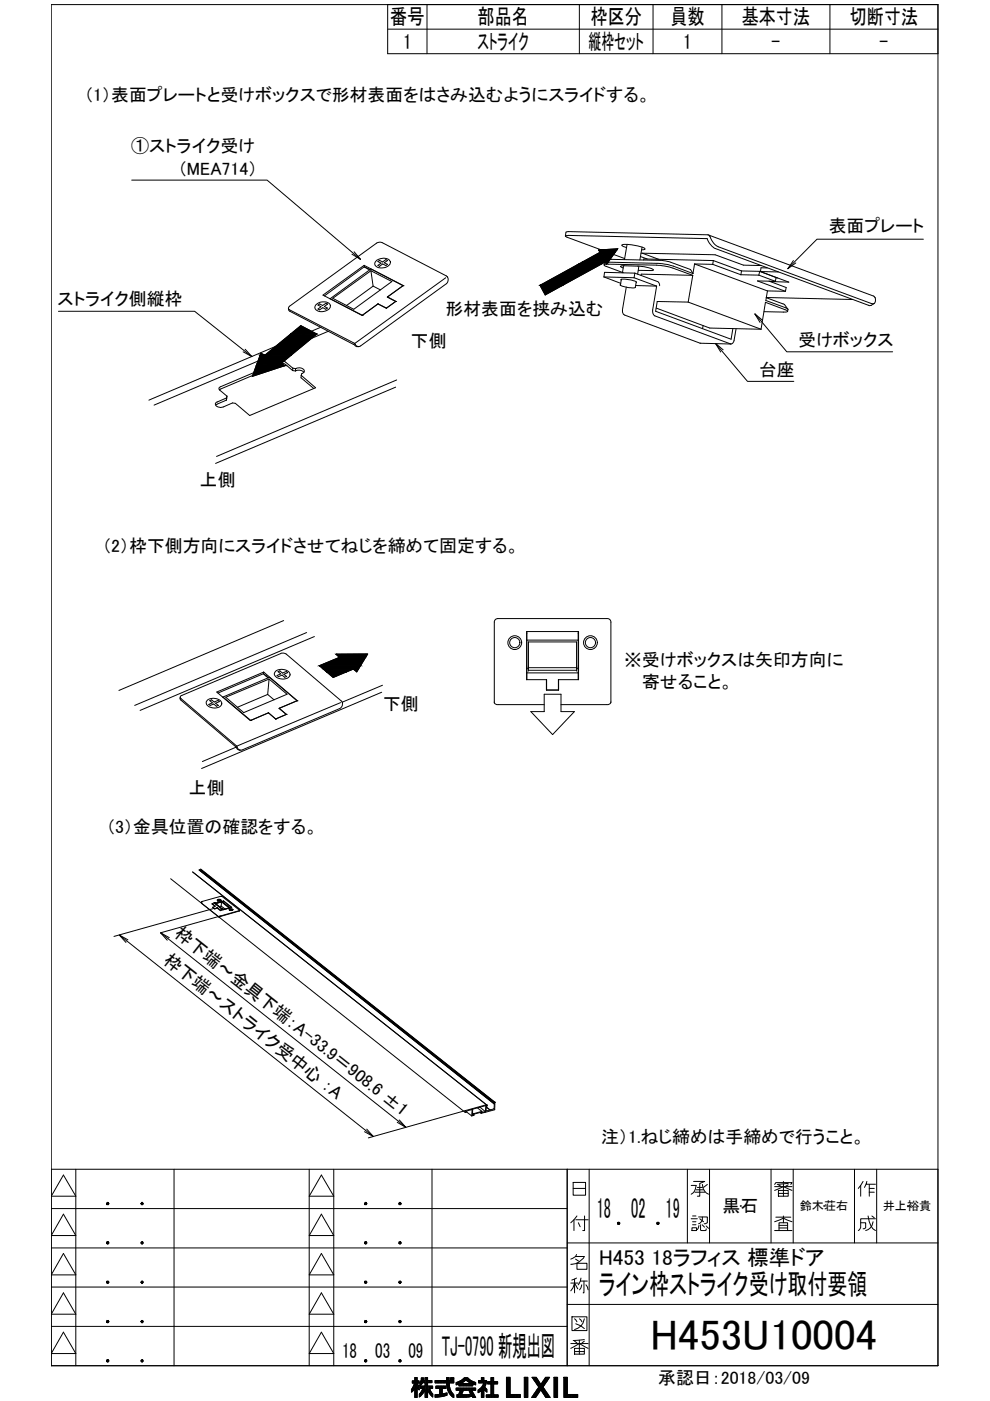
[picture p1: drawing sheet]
<svg xmlns="http://www.w3.org/2000/svg" width="210mm" height="297mm" viewBox="0 0 210 297" stroke-linecap="round" stroke-linejoin="round" font-family="sans-serif">
<!-- layer: TOS_WA -->
<g fill="none" stroke="#000" stroke-width=".21">
<path d="M10.9 1h188v288.6h-188zM82.2 6.2h116.7M82.2 1v10.4h116.7M90.5 1v10.4M122.8 1v10.4M138.5 1v10.4M153.1 1v10.4M176 1v10.4M10.9 247.9h188M10.9 256.2h109.4M13.4 249.1l2.7 4.5h-5.2zM13.4 257.4l2.7 4.6h-5.2z"/>
<path d="M16.1 247.9v41.7M36.9 247.9v41.7M65.6 247.9v41.7M68.1 257.4l2.7 4.6h-5.2zM68.1 249.1l2.7 4.5h-5.2zM70.8 247.9v41.7M91.6 247.9v41.7M120.3 247.9v41.7M121.5 250.7h2.6v2.7h-2.6zM121.5 252h2.6M121.7 258.6l-.7 .6M122.1 258.6h2.6"/>
<path d="M122.3 257.8l-.6 .8v2.3M122.6 259.2l.4 .9M123.9 257.8v3.1h-.3M124.9 247.9v41.7M145.7 247.9v15.6M146.5 251.3h1.1a2.01 2.01 0 0 1-1.1 1.9M146.5 258.4h1.4M146.8 259.7h.8M146.8 259h.8M146.8 257.8h.8M147.1 250.5h2.3l-1 .4v2.7h-.5M147.3 252.8h2.1"/>
<path d="M147.6 252.3h1.6M147.9 251.8h1M148.1 258h1.9v1.2l-.7 .3M148.2 259.8l-.3 .9M148.4 258.4l.8 .6M148.5 259.7v1.1l1 .1 .2-.1v-.3M148.9 259.7l.5 .5M148.9 251.1a2.26 2.26 0 0 0 1.3 2.1M148.9 258a1.16 1.16 0 0 1-.8 1.5M149.7 259.9l.5 .5M150 251.1l-.8 .7M150.4 247.9v15.6"/>
<path d="M157 255.7h.1M163.5 247.9v15.6M164.2 251.1l.3-.4h3.4l-.2 .4M164.2 252.4l1.9-.8 1.8 .8M164.2 259l1.9-.7 1.8 .7M164.2 251.6h3.7M164.5 258.1h3.2M165 252.4h2.1v1.2h-2.1zM165 253h2.1M165 251.2l.6 .3M165.2 259.8h1.8M166.1 250.5v.2"/>
<path d="M166.1 251v1.3M166.1 252.4v1.2M166.1 257.8v1.4M167.1 250.9l-2.3 .2M167.1 251.2l-.5 .3M168.2 247.9v15.6M174.7 255.7h.1M181.2 247.9v15.6M182.5 259.2h1v1.1l-.2 .2h-.3M182.5 251.3l-.5 .7M183 250.5l-.5 .8v2.3M183.6 251.1l-.3 .7"/>
<path d="M183.8 250.5l-.2 .6h2M184.1 257.8a3.7 3.7 0 0 0 1.5 3.1M184.3 252h1.1M184.3 252.8h1.1M184.3 251.1v2.5M184.9 257.8l.5 .4M185.1 259a2.05 2.05 0 0 1-1.6 1.9M185.6 258.4h-3.1v1.9l-.5 .6M185.9 247.9v15.6M192.4 255.7h.1M10.9 272.9h109.4M10.9 264.6h109.4"/>
<path d="M13.4 274.1l2.7 4.5h-5.2zM13.4 265.8l2.7 4.5h-5.2zM68.1 274.1l2.7 4.5h-5.2zM68.1 265.8l2.7 4.5h-5.2zM120.3 276.6h78.6M120.3 263.5h78.6M121 268.1h.3M121 272h1.6M121.3 279.2h3.1v2.9h-3.1zM121.8 279.6l.5 .6M121.8 271.2v2.9M122 266.4h1.9a3.3 3.3 0 0 1-2.7 1.7"/>
<path d="M122 267l.7 .4M122.2 266l-.2 .4-1 .6M122.2 271l-1 .4M122.3 267.8h2.1v1.3h-2.1zM122.5 273.3l-.7-1.3-.3 1.1-.5 .6M122.8 279.6l.6 .6M123 271.6h1.5M123.2 271l-.2 .6-.4 .8M123.3 272.4l-.4 1.1M123.8 271.6v2.5h-.2M123.9 279.6a2.67 2.67 0 0 1-2.1 2.3M124.2 272.4l.5 1.1"/>
<path d="M146.7 260.3h1v.6h-1zM164.2 260.9h3.7M165.2 260.9v-1.7h1.8v1.7M165.2 260.4h1.8M10.9 281.2h109.4M13.4 282.4l2.7 4.6h-5.2zM68.1 282.4l2.7 4.6h-5.2zM87.4 294.4v.7M87.4 292.8v.4M87.4 294.3v.7M87.5 292.8v.4M87.5 294.1v.8"/>
<path d="M87.6 292.8v.4M87.6 294v.8M87.7 292.8v.4M87.7 293.8v.9M87.8 292.8v.4M87.8 293.5v1.1M87.9 292.1h.6v.7h.4v.4h-.4l.4 .8v.7l-.4-.5v2.1h-.6v-1.9l-.7 .8v-.7l.7-1.1v-.2h-.5v-.4h.5zM87.9 292.8v1.6M88 292.1v4.2M88.1 292.1v4.2M88.2 292.1v4.2M88.3 292.1v4.2"/>
<path d="M88.4 292.1v4.2M88.5 292.8v.4M88.5 293.5v.8M88.6 292.8v.4M88.6 293.6v.8M88.7 292.8v.4M88.7 293.8v.7M88.8 292.8v.4M88.8 293.9v.7M89 295.5v.7M89.1 293.1v.7M89.1 293.9v.5"/>
<path d="M89.1 295.4v.7M89.2 292.9v.8M89.2 293.9v.5M89.2 295.3v.7M89.3 292.7v.9M89.3 293.9v.5M89.3 295.1v.8M89.3 292.1h.5v.6h.3v-.6h.6v.6h.9v.5h-.9v.7h1v.5h-.6l.7 1.2v.6l-.5-.5-.6-1v1.6h-.6v-1.6l-.5 .8-.7 .7v-.6l.7-1.2h-.6v-.5h1.1v-.7h-.5l-.6 .6v-.6l.3-.7zM89.4 292.1v1.4M89.4 293.9v.5M89.4 295v.8M89.4 292.1v1.3"/>
<path d="M89.4 294.9v.8M89.5 292.1v1.2M89.5 293.9v.5M89.5 294.7v.9M89.6 292.1v1.1M89.6 293.9v.5M89.6 294.5v1M89.7 292.1v1.1M89.7 293.9v1.5M89.8 292.1v.4M89.8 292.7v.5M89.8 293.9v1.3"/>
<path d="M89.9 292.7v.5M89.9 293.9v1.2M90 292.7v.5M90 293.9v1M90.1 292.7v.5M90.1 293.9v.8M90.2 292.1v4.2M90.3 292.1v4.2M90.4 292.1v4.2M90.5 292.1v4.2M90.6 292.1v4.2M90.7 292.7v.5"/>
<path d="M90.7 293.9v.9M90.8 292.7v.5M90.8 293.9v1.1M90.9 292.7v.5M90.9 293.9v1.3M91 292.7v.5M91 293.9v1.5M91.1 292.7v.5M91.1 293.9v1.6M91.2 292.7v.5M91.2 293.9v.5M91.2 294.6v1"/>
<path d="M91.3 292.7v.5M91.3 293.9v.5M91.3 294.8v.9M91.3 295v.8M91.5 292.7v.5M91.5 293.9v.5M91.5 295.1v.8M91.6 292.7v.5M91.6 293.9v.5M91.6 295.3v.7M91.6 295.4v.7M91.7 293.9v.5"/>
<path d="M91.7 295.5v.7M92.2 292.7h2.5v-.6h.5v.6h1.1v.5h-1l.1 1.3 .3 .6 .6 .6v.6l-.6-.3a3.5 3.5 0 0 1-1-2.8h-2.5zM92.3 292.7v.5M92.3 295.7v.5M92.4 292.7v.5M92.4 295.7v.5M92.4 293.9h2.2v.5h-.8v1.1l1-.2v.5l-2.6 .4v-.5l1-.1v-1.2h-.8zM92.4 293.9v.5M92.5 292.7v.5M92.5 293.9v.5M92.5 295.7v.5M92.7 292.7v.5"/>
<path d="M92.7 293.9v.5M92.7 295.7v.5M92.8 292.7v.5M92.8 293.9v.5M92.8 295.7v.5M92.9 292.7v.5M92.9 293.9v.5M92.9 295.7v.5M93 292.7v.5M93 293.9v.5M93 295.7v.5M93.1 292.7v.5"/>
<path d="M93.1 293.9v.5M93.1 295.7v.5M93.2 292.7v.5M93.2 293.9v.5M93.2 295.7v.5M93.3 292.7v.5M93.3 293.9v2.3M93.4 292.7v.5M93.4 293.9v2.2M93.5 292.7v.5M93.5 293.9v2.2M93.6 292.7v.5"/>
<path d="M93.6 293.9v2.2M93.7 292.7v.5M93.7 293.9v2.2M93.8 292.7v.5M93.8 293.9v.5M93.8 295.5v.6M93.9 292.7v.5M93.9 293.9v.5M93.9 295.5v.5M94 292.7v.5M94 293.9v.5M94 295.5v.5"/>
<path d="M94.1 292.7v.5M94.1 293.9v.5M94.1 295.5v.5M94.2 292.7v.5M94.2 293.9v.5M94.2 295.4v.6M94.3 292.7v.5M94.3 293.9v.5M94.3 295.4v.6M94.5 292.7v.5M94.5 293.9v.5M94.5 295.4v.5"/>
<path d="M94.6 292.7v.5M94.6 293.9v.5M94.6 295.4v.5M94.7 292.1v1.7M94.7 295.3v.5M94.8 292.1v2.2M94.9 292.1v2.5M95 292.1v2.8M95.1 292.1v3M95.2 292.1v3.2M95.3 292.7v.5M95.3 293.5v1.9"/>
<path d="M95.4 292.7v.5M95.4 294.2v1.4M95.4 294.5v1.2M95.5 292.1h.8v.4h-.8zM95.5 292.1v.4M95.5 292.7v.5M95.5 294.7v1.1M95.7 292.1v.4M95.7 292.7v.5M95.7 294.9v1M95.7 295.1v.9M95.8 292.1v.4"/>
<path d="M95.8 292.7v.5M95.8 295.2v.9M95.9 292.1v.4M95.9 292.7v.5M95.9 295.4v.7M96 292.1v.4M96 292.7v.5M96 295.5v.7M96.1 292.1v.4M96.1 292.7v.5M96.1 295.6v.6M96.2 292.1v.4"/>
<path d="M96.2 292.7v.5M96.2 295.7v.6M96.7 293.1l1-.4 .8-.6h.7l.7 .6 1 .4v.5l-.6-.1v.3h-3v-.3l-.6 .1zM96.7 294.3h4.2v.5h-2.7l-.3 .9h1.6l.3-.2-.3-.5h.6l.8 1.3h-.7l-.1-.3-1.3 .2h-2v-.5h.4l.4-.9h-.9zM96.7 293.1v.5M96.7 294.3v.5M96.8 293.1v.5M96.8 294.3v.5M96.9 293.1v.5M96.9 294.3v.5M96.9 295.7v.5M97 293v.6"/>
<path d="M97 294.3v.5M97 295.7v.5M97.1 293v.5M97.1 294.3v.5M97.1 295.7v.5M97.2 292.9v.6M97.2 294.3v.5M97.2 295.7v.5M97.3 292.9v.6M97.3 294.3v.5M97.3 295.6v.6M97.4 292.9v.9"/>
<path d="M97.4 294.3v.5M97.4 295.3v.9M97.5 292.8v1M97.5 294.3v.5M97.5 295.1v1.1M97.6 292.8v1M97.6 294.3v.5M97.6 294.9v1.3M97.6 292.7v1.1M97.6 293.3l1.2-.7 1.2 .7zM97.6 294.3v1.9M97.7 292.7v1.1"/>
<path d="M97.7 294.3v1.9M97.8 292.7v.5M97.8 293.3v.5M97.8 294.3v1.9M97.9 292.6v.6M97.9 293.3v.5M97.9 294.3v1.3M97.9 295.7v.5M98 292.5v.7M98 293.3v.5M98 294.3v1.1M98 295.7v.5"/>
<path d="M98.1 292.4v.7M98.1 293.3v.5M98.1 294.3v.8M98.1 295.7v.5M98.2 292.4v.6M98.2 293.3v.5M98.2 294.3v.6M98.2 295.7v.5M98.3 292.3v.7M98.3 293.3v.5M98.3 294.3v.5M98.3 295.7v.5"/>
<path d="M98.4 292.2v.7M98.4 293.3v.5M98.4 294.3v.5M98.4 295.7v.5M98.5 292.1v.8M98.5 293.3v.5M98.5 294.3v.5M98.5 295.7v.5M98.5 292.1v.7M98.7 292.1v.6M98.7 293.3v.5M98.7 294.3v.5"/>
<path d="M98.7 295.7v.5M98.7 292.1v.5M98.8 292.1v.5M98.8 293.3v.5M98.8 294.3v.5M98.8 295.7v.5M98.9 292.1v.6M98.9 293.3v.5M98.9 294.3v.5M98.9 295.7v.5M99 292.1v.7M99 293.3v.5"/>
<path d="M99 294.3v.5M99 295.7v.5M99.1 292.1v.8M99.1 293.3v.5M99.1 294.3v.5M99.1 295.7v.5M99.2 292.1v.8M99.2 293.3v.5M99.2 294.3v.5M99.2 295.7v.5M99.3 292.3v.7M99.3 293.3v.5"/>
<path d="M99.3 294.3v.5M99.3 295.7v.5M99.4 292.4v.6M99.4 293.3v.5M99.4 294.3v.5M99.4 295.7v.5M99.5 292.4v.7M99.5 293.3v.5M99.5 294.3v.5M99.5 295.7v.5M99.6 292.5v.7M99.6 293.3v.5"/>
<path d="M99.6 294.3v.5M99.6 295v.1M99.6 295.6v.6M99.6 292.6v.6M99.6 295v.3M99.6 295.6v.5M99.7 292.6v.6M99.7 293.3v.5M99.7 294.3v.5M99.7 295v.4M99.7 295.6v.5M99.9 292.7v1.1"/>
<path d="M99.9 294.3v.5M99.9 295v1.1M99.9 295v1M100 292.8v1M100 294.3v.5M100 295v1M100.1 292.8v1M100.1 294.3v.5M100.1 295v1.1M100.2 292.9v.9M100.2 294.3v.5M100.2 295.1v1.1"/>
<path d="M100.3 292.9v.6M100.3 294.3v.5M100.3 295.3v1M100.4 292.9v.6M100.4 294.3v.5M100.4 295.4v.9M100.5 293v.5M100.5 294.3v.5M100.5 295.6v.7M100.6 293v.5M100.6 294.3v.5M100.6 295.8v.5"/>
<path d="M100.7 293v.6M100.7 294.3v.5M100.7 296v.3M100.7 293.1v.5M100.7 296.1v.2M100.8 293.1v.5M100.8 294.3v.5M100.8 296.2v.1M101.4 294.7v.6M101.5 292.7v.5M101.5 294.6v.6M101.6 292.7v.5"/>
<path d="M101.6 294.6v.6M101.7 292.7v.5M101.7 294.5v.6M101.8 292.7v.5M101.8 294.4v.7M101.8 294.4v.6M101.9 292.7v.5M101.9 294.3v.6M102 292.7v.5M102 294.2v.7M102.1 292.1h.5v.6h.6l-.1 .7-.4 .7 .5 .5v.5l-.6-.5v1.7h-.5v-1.4l-.7 .4v-.6a2.37 2.37 0 0 0 1.2-1.5h-1.1v-.5h.6zM102.1 292.1v1.1"/>
<path d="M102.1 294.1v2.2M102.2 292.1v1.1M102.2 294v2.3M102.3 292.1v1.1M102.3 293.8v2.5M102.4 292.1v1.1M102.4 293.7v2.6M102.5 292.1v1.1M102.5 293.5v2.8M102.6 292.1v4.2M102.6 292.7v2M102.8 292.7v2.1"/>
<path d="M102.9 292.7v1.2M102.9 294.2v.7M102.9 292.7v1M102.9 294.3v.6M103 292.7v.8M103 294.3v.7M103.1 292.7v.5M103.1 294.4v.7M103.1 295.7v.5M103.2 294.5v.6M103.2 295.7v.5M103.3 295.7v.5"/>
<path d="M103.4 292.9v.5M103.4 295.7v.5M103.5 292.9v.5M103.5 295.7v.5M103.6 292.9v.5M103.6 295.7v.5M103.7 292.9v.5M103.7 295.7v.5M103.8 292.9v.5M103.8 295.7v.5M103.9 292.9v.5M103.9 295.7v.5"/>
<path d="M104 292.9v.5M104 295.7v.5M104.1 292.1h.6v.8h.8v.5h-.8v2.3h.9v.5h-2.5v-.5h1v-2.3h-.8v-.5h.8zM104.1 292.1v4.1M104.2 292.1v4.1M104.3 292.1v4.1M104.4 292.1v4.1M104.5 292.1v4.1M104.6 292.1v4.1M104.7 292.9v.5M104.7 295.7v.5M104.8 292.9v.5"/>
<path d="M104.8 295.7v.5M104.9 292.9v.5M104.9 295.7v.5M105 292.9v.5M105 295.7v.5M105.1 292.9v.5M105.1 295.7v.5M105.2 292.9v.5M105.2 295.7v.5M105.3 292.9v.5M105.3 295.7v.5M105.4 292.9v.5"/>
<path d="M105.4 295.7v.5M105.5 292.9v.5M105.5 295.7v.5M105.6 295.7v.5M107.4 292h.7v3.7h2.2v.6h-2.9zM107.4 292v4.3M107.5 292v4.3M107.6 292v4.3M107.7 292v4.3M107.8 292v4.3M107.9 292v4.3M108 292v4.3"/>
<path d="M108.1 292v4.3M108.2 295.7v.6M108.3 295.7v.6M108.4 295.7v.6M108.5 295.7v.6M108.6 295.7v.6M108.7 295.7v.6M108.8 295.7v.6M108.9 295.7v.6M109 295.7v.6M109.1 295.7v.6M109.2 295.7v.6"/>
<path d="M109.3 295.7v.6M109.4 295.7v.6M109.5 295.7v.6M109.6 295.7v.6M109.7 295.7v.6M109.8 295.7v.6M110 295.7v.6M110.1 295.7v.6M110.2 295.7v.6M110.3 295.7v.6M111.2 292h.7v4.3h-.7zM111.2 292v4.3"/>
<path d="M111.3 292v4.3M111.4 292v4.3M111.5 292v4.3M111.6 292v4.3M111.7 292v4.3M111.8 292v4.3M111.9 292v4.3M112.8 296.2v.1M112.8 292h.9l1 1.5 1-1.5h.8l-1.4 2.1 1.6 2.2h-1l-1-1.6-1.1 1.6h-.9l1.5-2.2zM112.9 292v.1M112.9 296.1v.2M113 292v.2"/>
<path d="M113 296v.3M113.1 292v.4M113.1 295.8v.5M113.1 292v.5M113.1 295.7v.6M113.2 292v.7M113.2 295.5v.8M113.3 292v.8M113.3 295.4v.9M113.4 292v.9M113.4 295.3v1M113.5 292v1"/>
<path d="M113.5 295.1v1.2M113.6 292v1.2M113.6 295v1.2M113.7 292v1.3M113.7 294.9v1.2M113.8 292.1v1.3M113.8 294.7v1.3M113.9 292.3v1.3M113.9 294.6v1.3M113.9 292.4v1.3M113.9 294.5v1.2M114.1 292.6v1.2"/>
<path d="M114.1 294.3v1.3M114.2 292.7v1.3M114.2 294.2v1.2M114.2 292.8v2.5M114.3 293v2.1M114.4 293.1v1.9M114.5 293.2v1.7M114.6 293.4v1.4M114.7 293.5v1.2M114.8 293.4v1.5M114.9 293.2v1.8M115 293.1v2"/>
<path d="M115 292.9v2.4M115.1 292.8v1.2M115.1 294.1v1.3M115.2 292.7v1.2M115.2 294.3v1.3M115.3 292.6v1.2M115.3 294.4v1.3M115.4 292.4v1.2M115.4 294.5v1.3M115.5 292.3v1.2M115.5 294.6v1.4M115.6 292.1v1.3"/>
<path d="M115.6 294.8v1.3M115.7 292v1.2M115.7 294.9v1.3M115.8 292v1.1M115.8 295.1v1.2M115.9 292v1M115.9 295.2v1.1M116 292v.9M116 295.3v1M116.1 292v.7M116.1 295.4v.9M116.1 292v.6"/>
<path d="M116.1 295.6v.7M116.2 292v.4M116.2 295.7v.6M116.3 292v.3M116.3 295.9v.4M116.4 292v.2M116.4 296v.3M116.5 292v.1M116.5 296.1v.2M116.6 296.2v.1M117.5 292h.7v4.3h-.7zM117.5 292v4.3"/>
<path d="M117.6 292v4.3M117.7 292v4.3M117.8 292v4.3M117.9 292v4.3M118 292v4.3M118.1 292v4.3M119.5 292h.8v3.7h2.2v.6h-3zM119.6 292v4.3M119.7 292v4.3M119.8 292v4.3M119.9 292v4.3M120 292v4.3"/>
<path d="M120.1 292v4.3M120.2 292v4.3M120.3 292v4.3M120.3 295.7v.6M120.4 295.7v.6M120.5 295.7v.6M120.6 295.7v.6M120.7 295.7v.6M120.8 295.7v.6M120.9 295.7v.6M121 295.7v.6M121 285.9l1.8-1 1.9 1"/>
<path d="M121 284.9h3.7M121.1 295.7v.6M121.3 295.7v.6M121.4 295.7v.6M121.5 295.7v.6M121.6 295.7v.6M121.7 295.7v.6M121.8 285.9h2.1v1.2h-2.1zM121.8 295.7v.6M121.8 284.4l.5 .3M121.8 286.6h2.1M121.9 295.7v.6"/>
<path d="M122 295.7v.6M122.1 280.7l1 .4 .8 .6M122.1 295.7v.6M122.2 295.7v.6M122.3 295.7v.6M122.5 295.7v.6M122.8 284.1v1.7M122.8 285.9v1.2M123.9 284l-2.4 .2M123.9 284.4l-.5 .3"/>
</g>
<g fill="#000" stroke="#000" stroke-width=".21">
<path d="M22.7 255.1l-.1 .1h.2zM22.6 255.2h.2l-.1 .2zM22.8 255.2l-.1 .2h.1z"/>
<path d="M22.8 255.2v.2h.2zM22.8 255.2h.3l-.1 .2z"/>
<path d="M23 255.1l-.2 .1h.3zM22.8 255l.2 .1-.2 .1zM22.7 255.1l.1 .1v-.2z"/>
<path d="M30 255.1l-.1 .1h.2zM29.9 255.2h.2l-.1 .2zM30.1 255.2l-.1 .2h.1z"/>
<path d="M30.1 255.2v.2h.2zM30.1 255.2h.2v.2z"/>
<path d="M30.3 255.1l-.2 .1h.2zM30.1 255l.2 .1-.2 .1zM30 255.1l.1 .1v-.2z"/>
<path d="M77.4 255.1l-.1 .1h.2zM77.3 255.2h.2l-.1 .2zM77.5 255.2l-.1 .2h.1z"/>
<path d="M77.5 255.2v.2h.2zM77.5 255.2h.3l-.1 .2z"/>
<path d="M77.7 255.1l-.2 .1h.3zM77.5 255l.2 .1-.2 .1zM77.4 255.1l.1 .1v-.2z"/>
<path d="M84.7 255.1l-.1 .1h.2zM84.6 255.2h.2l-.1 .2zM84.8 255.2l-.1 .2h.1z"/>
<path d="M84.8 255.2v.2h.1zM84.8 255.2h.2l-.1 .2z"/>
<path d="M84.9 255.1l-.1 .1h.2zM84.8 255l.1 .1-.1 .1zM84.7 255.1l.1 .1v-.2z"/>
<path d="M131 259.2v.1h.2zM131 259.3h.2l-.2 .2zM131 259.5h.2v-.2z"/>
<path d="M131.2 259.3v.2h.1zM131.2 259.3h.2l-.1 .2z"/>
<path d="M131.3 259.2l-.1 .1h.2zM131.2 259.2h.1l-.1 .1zM131 259.2l.2 .1v-.1z"/>
<path d="M139.3 259.2v.1h.2zM139.3 259.3h.2l-.2 .2zM139.3 259.5h.2v-.2z"/>
<path d="M139.5 259.3v.2h.1zM139.5 259.3h.2l-.1 .2z"/>
<path d="M139.6 259.2l-.1 .1h.2zM139.5 259.2h.1l-.1 .1zM139.3 259.2l.2 .1v-.1z"/>
<path d="M22.7 271.7l-.1 .2h.2zM22.6 271.9h.2l-.1 .1zM22.7 272l.1 .1v-.2z"/>
<path d="M22.7 263.4l-.1 .1h.2zM22.6 263.5h.2l-.1 .2zM22.7 263.7h.1v-.2z"/>
<path d="M22.8 271.9v.2l.2-.1zM22.8 271.9h.3l-.1 .1z"/>
<path d="M22.8 263.5v.2h.2zM22.8 263.5h.3l-.1 .2z"/>
<path d="M23 271.7l-.2 .2h.3zM22.8 271.7h.2l-.2 .2zM22.7 271.7l.1 .2v-.2z"/>
<path d="M23 263.4l-.2 .1h.3zM22.8 263.3l.2 .1-.2 .1zM22.7 263.4l.1 .1v-.2z"/>
<path d="M30 271.7l-.1 .2h.2zM29.9 271.9h.2l-.1 .1zM30.1 271.9l-.1 .1 .1 .1z"/>
<path d="M30 263.4l-.1 .1h.2zM29.9 263.5h.2l-.1 .2zM30.1 263.5l-.1 .2h.1z"/>
<path d="M30.1 271.9v.2l.2-.1zM30.1 271.9h.2v.1z"/>
<path d="M30.1 263.5v.2h.2zM30.1 263.5h.2v.2z"/>
<path d="M30.3 271.7l-.2 .2h.2zM30.1 271.7h.2l-.2 .2zM30 271.7l.1 .2v-.2z"/>
<path d="M30.3 263.4l-.2 .1h.2zM30.1 263.3l.2 .1-.2 .1zM30 263.4l.1 .1v-.2z"/>
<path d="M77.4 263.4l-.1 .1h.2zM77.3 263.5h.2l-.1 .2zM77.4 263.7h.1v-.2z"/>
<path d="M77.4 271.7l-.1 .2h.2zM77.3 271.9h.2l-.1 .1zM77.4 272l.1 .1v-.2z"/>
<path d="M77.5 263.5v.2h.2zM77.5 263.5h.3l-.1 .2z"/>
<path d="M77.5 271.9v.2l.2-.1zM77.5 271.9h.3l-.1 .1z"/>
<path d="M77.7 263.4l-.2 .1h.3zM77.5 263.3l.2 .1-.2 .1zM77.4 263.4l.1 .1v-.2z"/>
<path d="M77.7 271.7l-.2 .2h.3zM77.5 271.7h.2l-.2 .2zM77.4 271.7l.1 .2v-.2z"/>
<path d="M84.7 271.7l-.1 .2h.2zM84.6 271.9h.2l-.1 .1zM84.7 272l.1 .1v-.2z"/>
<path d="M84.7 263.4l-.1 .1h.2zM84.6 263.5h.2l-.1 .2zM84.7 263.7h.1v-.2z"/>
<path d="M84.8 271.9v.2l.1-.1zM84.8 271.9h.2l-.1 .1z"/>
<path d="M84.8 263.5v.2h.1zM84.8 263.5h.2l-.1 .2z"/>
<path d="M84.9 271.7l-.1 .2h.2zM84.8 271.7h.1l-.1 .2zM84.7 271.7l.1 .2v-.2z"/>
<path d="M84.9 263.4l-.1 .1h.2zM84.8 263.3l.1 .1-.1 .1zM84.7 263.4l.1 .1v-.2z"/>
<path d="M22.7 288.4l-.1 .1h.2zM22.6 288.5h.2l-.1 .2zM22.7 288.7l.1 .1v-.3z"/>
<path d="M22.7 280l-.1 .2h.2zM22.6 280.2h.2l-.1 .1zM22.7 280.3l.1 .1v-.2z"/>
<path d="M22.8 288.5v.3l.2-.1zM22.8 288.5h.3l-.1 .2z"/>
<path d="M22.8 280.2v.2l.2-.1zM22.8 280.2h.3l-.1 .1z"/>
<path d="M23 288.4l-.2 .1h.3zM22.8 288.3l.2 .1-.2 .1zM22.7 288.4l.1 .1v-.2z"/>
<path d="M23 280l-.2 .2h.3zM22.8 280h.2l-.2 .2zM22.7 280l.1 .2v-.2z"/>
<path d="M30 288.4l-.1 .1h.2zM29.9 288.5h.2l-.1 .2zM30.1 288.5l-.1 .2 .1 .1z"/>
<path d="M30 280l-.1 .2h.2zM29.9 280.2h.2l-.1 .1zM30.1 280.2l-.1 .1 .1 .1z"/>
<path d="M30.1 288.5v.3l.2-.1zM30.1 288.5h.2v.2z"/>
<path d="M30.1 280.2v.2l.2-.1zM30.1 280.2h.2v.1z"/>
<path d="M30.3 288.4l-.2 .1h.2zM30.1 288.3l.2 .1-.2 .1zM30 288.4l.1 .1v-.2z"/>
<path d="M30.3 280l-.2 .2h.2zM30.1 280h.2l-.2 .2zM30 280l.1 .2v-.2z"/>
<path d="M77.4 288.4l-.1 .1h.2zM77.3 288.5h.2l-.1 .2zM77.4 288.7l.1 .1v-.3z"/>
<path d="M77.4 280l-.1 .2h.2zM77.3 280.2h.2l-.1 .1zM77.4 280.3l.1 .1v-.2z"/>
<path d="M77.5 288.5v.3l.2-.1zM77.5 288.5h.3l-.1 .2z"/>
<path d="M77.5 280.2v.2l.2-.1zM77.5 280.2h.3l-.1 .1z"/>
<path d="M77.7 288.4l-.2 .1h.3zM77.5 288.3l.2 .1-.2 .1zM77.4 288.4l.1 .1v-.2z"/>
<path d="M77.7 280l-.2 .2h.3zM77.5 280h.2l-.2 .2zM77.4 280l.1 .2v-.2z"/>
<path d="M84.7 288.4l-.1 .1h.2zM84.6 288.5h.2l-.1 .2zM84.7 288.7l.1 .1v-.3z"/>
<path d="M84.7 280l-.1 .2h.2zM84.6 280.2h.2l-.1 .1zM84.7 280.3l.1 .1v-.2z"/>
<path d="M84.8 288.5v.3l.1-.1zM84.8 288.5h.2l-.1 .2z"/>
<path d="M84.8 280.2v.2l.1-.1zM84.8 280.2h.2l-.1 .1z"/>
<path d="M84.9 288.4l-.1 .1h.2zM84.8 288.3l.1 .1-.1 .1zM84.7 288.4l.1 .1v-.2z"/>
<path d="M84.9 280l-.1 .2h.2zM84.8 280h.1l-.1 .2zM84.7 280l.1 .2v-.2z"/>
</g>
<!-- layer: Visible (ISO) -->
<g fill="none" stroke="#000" stroke-width=".21">
<path d="M77.2 56.3l-8.7 6.3 8.3 4.3 3.3-2.5M77.2 56.3l8.3 4.2-3.4 2.5 1.8 .9M77.2 56.3v.3M77.2 56.6l1.2 .6M77.2 56.6l-8.4 6.1M78 56.9l-.1 .1M78.6 57.4l.5 3.3M79.7 55.3a2.08 2.08 0 0 1 3 .1 1.4 1.4 0 0 1-1.7 1.4 1.17 1.17 0 0 1-1.5-1.1zM80.1 55.5l.4-.3 .6 .3 .7-.5 .4 .2-.7 .5 .7 .3-.4 .3-.7-.3-.6 .5-.4-.2 .7-.5zM128 58.7l6.4 .2M128 58.7l3.6 1.4M128.1 56.2l.1-.5 .6-.1 10.8 .2 1.7 .2 1.5 .4 4.1 1.6"/>
<path d="M128.2 55.7l1-.7 11 .2 1.9 .3 4.3 1.7 .5 .8M131.7 59.4l-.1-.1a5 5 0 0 1 3.3 .6M131.7 59.2l-.1 1.2M132.2 57.8l-3.9-1.4-.2-.3 .9-.1 11 .3 2.1 .3 4.8 1.8M132.2 56.8l-.6-.4h3.9l1.5 .2a1.94 1.94 0 0 1 1.5 .7h-3.2M132.2 56.3l-.2 1.5M132.4 54.8l-12.2-4.5-.3-.3 .6-.1 29.4 .7a3.8 3.8 0 0 0 1.8 2.1l32.6 12.1 1.1-.5M132.8 52.5l-1-.5a8 8 0 0 1 4.9 .7v.2l-.7 .1M133 51.8l-.6 3.2M134.4 58.9l4.8 1.8M134.6 57.9l4.9 1.8 .3 .4 .1 .5M134.6 57.9l-.2 1"/>
<path d="M134.6 57.9l-6.4-.2-.2 1M134.9 59.8l-.2 1.2M135.5 56.4l-.3 1.7M135.8 54.4l1.4 .5M135.9 53.7l15.7 .3 6 2.2 3.8 .1M135.9 58.4l.1-.3 10.9 .3M136.1 52.4l-.4 2.7M136.2 53.7l3.5 1.3M136.5 55.1v-.2l14.7 .3M146.9 58.4l-1 5.7M147.3 56l-.4 2M147.3 56h3.8"/>
<path d="M147.3 56l15.4 5.7M150.2 49.8l35 13a.94 .94 0 0 1 0 1.6l-.5-.1-32.4-12a5.9 5.9 0 0 1-2-2.5l-29.9-.7-.4 .1-.1 .8M151.1 56l6 2.3M151.2 55.2l6 2.2M151.2 55.2l-.1 .8M157.1 58.3h3.8M157.2 57.4l-.1 .9M157.2 57.4l3.9 .1M160.9 58.3l3.5 1.3M161.1 57.5l-.2 .8M161.1 57.5l3.4 1.3-.1 .8M161.2 57.6l6 2.2-3.9-.1"/>
<path d="M161.2 57.6l3.8 .1M162.7 56.8h-1.3l-.2 .8M163.1 59.6l3.6 1.4-.2 .8M164.4 59.6h-3.8l5.9 2.2M164.5 58.9h.4M55.3 74.9l.9 .4M59.6 77.1l.8 .4M61.2 65.4l.2 .6 13.6 7a1.28 1.28 0 0 0 1.1 .5M61.3 65l18.5-13.4 .6-.2h.6l13.8 7.2a1.06 1.06 0 0 1-.2 1.6l-18.1 13.1a1.12 1.12 0 0 1-1.5-.6l-13.6-7a.4 .4 0 0 1-.1-.7zM62 78.6l-1.5-1.3-.9-.3-13.1 5.6M62 78.6l.6 .1M62.1 78.1l-1.6-1.4-1-.1-12.7 5.4a.39 .39 0 0 0-.4 .3 .39 .39 0 0 0 .2 .4l1.5 1.3"/>
<path d="M62.1 78.1h.6M62.1 78.1l-.1 .5M62.6 78.7a1.45 1.45 0 0 1 1.8 .3M62.7 78.1a1.16 1.16 0 0 1 1.8 .7l-.5 .4-.1 .4M62.7 78.1l-.1 .6M63.8 69l3.4 1.8M63.9 79.6l3 2.6-14 5.9-3-2.6-.6-.1-1.9 .9a1.09 1.09 0 0 1-1.7-.8l2.3-1.1M63.9 79.6l-.1 .5 2.7 2.3M67 64.6a2.19 2.19 0 0 1 3 0 1.26 1.26 0 0 1-1.4 1.4 1.29 1.29 0 0 1-1.8-1zM67.4 64.7l.4-.3 .6 .4 .7-.5 .4 .2-.7 .5 .6 .3-.3 .3-.7-.4-.6 .5-.4-.2 .7-.5zM68 69.4l-36.4 15.4M69.6 70.2l-36.9 15.7"/>
<path d="M70 63.3v.1M70 63.3l6.8 3.5M70.6 63.2l8-5.8 4.5 2.3-8.1 5.9zM76.8 66.8h.1M79.1 60.7l1.6 .8M79.1 60.7l-5.6 4.1M80.2 64.4v.1M80.2 64.4l-3.4 2.4M80.2 64.4l1.7 .9M81.9 65.3v.1M82.2 62.9l1.7 1-2 1.5-1.8-1M82.2 62.9v.1"/>
<path d="M83.9 63.9h.1M83.9 63.9l-2 1.4M85.5 60.6h.1M85.5 60.6l-6.9-3.6-8.6 6.3M131.6 60.3l-.1 .1a5 5 0 0 0 3.2 .5M132.8 60.9l-.8 4.7a1.08 1.08 0 0 0 .4 1.2l16 6 6.6 .1M134.8 60.5l4.4 .2M139.1 65.3l11.4 4.3 10.9 .2M139.2 60.7l-.8 5a1.21 1.21 0 0 0 .4 1.3l16 5.9a.71 .71 0 0 0 .8-.8l.5-2.4M145.9 64.1l-6.6-.2-.3 2.1 16 5.9 .4-2.3M145.9 64.1l15.5 5.7M149.1 69l-.1 .7"/>
<path d="M162 66.1l4.7 .1 .3-.2-4.7-1.9-.9 5.7M162.5 63.1l3.7 1.4 .8 1M162.5 63.1l18.2 .4M162.7 61.7l-.3 2 4.1 1.5 .5 .3v.5M162.7 61.7l3.8 .1M48 84.8l-2.3 1.1M48 84.4v.4M48.1 84l-.1 .8M48.1 84l-.1 .4M83.9 82.1l-38.2 16.2M84.1 80.6l-38.2 16.2M60.1 131.6l-34.9 14.8"/>
<path d="M65 134.1l-36.4 15.5M66.7 135l-37 15.6M71.2 138.7l.8 .7-4.3 1.7 2.9 2.5 4.3-1.7 .7 .6M38.2 147.8v.3l.2 .4 11.7 9.9M38.3 147.5l21.4-9h.4l.6 .2 11.7 10a1.09 1.09 0 0 1-.4 1.5l-20.7 8.8a1.22 1.22 0 0 1-1.2-.9l-11.8-10-.1-.3zM43.9 148.5a2.14 2.14 0 0 1 3.1 .5 1.4 1.4 0 0 1-2 1.1 1.17 1.17 0 0 1-1.2-1.4zM44.5 148.5l.4-.1 .5 .4 .8-.3 .3 .3-.8 .3 .6 .5-.4 .1-.6-.4-.7 .3-.3-.2 .7-.4zM47.3 147.8h.1M47.3 147.8l5.9 4.9M47.3 147.8l9.8-4.2 5.9 5M47.9 147.8l9.2-3.8 3.8 3.2-9.2 3.9zM50.1 158.4l.2 .4 .7 .2"/>
<path d="M50.1 158.4l-7.2 3.1M53.2 152.7h.1M55.8 142.8l1 .9M55.9 142.8l1 .9M55.9 142.8l-9.7 4.1M55.9 142.5l-9.9 4.2 7.1 6.1 3.8-1.7M55.9 142.5l7.1 6-3.8 1.7M55.9 142.5v.3M56.5 143.3v.1M56.8 147.2l1.3 1.2M56.8 147.2l-6.4 2.7M56.9 151.1l1.5 1.3"/>
<path d="M56.9 151.1v.1M56.9 151.1l-3.7 1.6M57.1 144l-.3 3.2M58.4 142.4a2.14 2.14 0 0 1 3.1 .5 1.4 1.4 0 0 1-2 1 1.29 1.29 0 0 1-1.3-1.2zM58.4 152.4h.1M59 142.4l.3-.2 .6 .5 .8-.3 .3 .2-.8 .4 .6 .4-.4 .2-.6-.5-.8 .4-.3-.3 .8-.3zM59.2 150.2l1.5 1.3-2.3 .9M59.2 150.2h.1M60.7 151.5h.1M60.7 151.5l-2.3 .9M63 148.6h.1M63 148.6l-3.8 1.6 1.5 1.3"/>
<path d="M72.6 148.9v.1M80.9 146.8l-38.2 16.1M81.1 145.3l-8.6 3.6M36.2 186.3l62.4 49.5M42.2 184.4l62.6 49.6M42.5 184.4l62.3 49.3M42.5 184.2l62.4 49.5M42.7 191.2h.1M42.7 191.2l.1 .4 3.6 2.8 .2-.1M42.7 191.2l4.2-1.2 3.9 3-.1 .1-4.1 1.2M45 191.7h.1M45 191.7l.6 .5"/>
<path d="M45 191.6v.1M45 191.6l.7 .5-.6 .3M45.1 192.4l.4 .3M45.1 192.4h.1M45.4 191.4l-.4 .2M45.4 191.4l1.7 1.4M45.6 191.4h-.1l1.6 1.3M45.6 191.4h-.2M45.7 191.5l1.3-.4 1.7 1.4M46 192.5l-.5 .2M46 192.4v.1M46 192.4l-.5 .3"/>
<path d="M46 192.4l.7 .6M46.1 190.8a.4 .4 0 0 1 .4-.2 .4 .4 0 0 1 .3 .4l-.5 .1-.2-.1zM46.1 190.9l.1 .1M46.2 191a.31 .31 0 0 1 .3-.2 .31 .31 0 0 1 .3 .2h-.1M46.2 191l.4 .1M46.2 191h.1M46.3 190.8l.1 .1M46.3 190.8l.2 .1-.3 .1M46.6 194.3h.1M46.7 194.3l-.3 .1M46.7 190.8l-.1 .2M46.7 194.3h.1"/>
<path d="M46.7 193h.1M46.8 190.9v.1M46.9 192.1l.8 .6M46.9 192.1l-.4 .1M47 191.2l-1.3 .4 1.4 1.1M47 191.2l-1.3 .4-.1-.2M47 191.2l1.5 1.3-1.1 .3M47 191.2l-.1 .9M47 191.1h.1M47 191.1l1.8 1.4M47.1 192.8l-.4 .2M47.1 192.7h.2"/>
<path d="M47.2 191.2h.1M47.2 191.1v.1M47.3 192.7l-.2 .1M47.4 191l-1.7 .5M47.4 191.1l-.3 .1M47.4 191v.1M47.4 191l1.7 1.4-2.4 .7-.7-.6M47.4 191.1l1.7 1.3M48.6 192.7a.44 .44 0 0 1 .4-.1 .44 .44 0 0 1 .3 .4 .44 .44 0 0 1-.4 .1 .44 .44 0 0 1-.3-.4zM48.7 193a.31 .31 0 0 1 .3-.2 .31 .31 0 0 1 .3 .2M48.7 193h.1M48.7 192.5h.1"/>
<path d="M48.7 192.5l-1.3 .4-.1-.2M48.8 193h.1M49.2 192.9v.1h-.4M49.2 192.9h.1M49.2 192.9l-.1 .1M49.2 192.8v.1M50.8 193l-.1 .2-4 1.1M98.9 235.7l1.1 .9M99.9 235.3l.2-.1-.1 1.4M99.9 235.3h.1M100.2 236.2l.2 .2M100.2 236l.2 .1"/>
<path d="M100.4 236.1v.3M101.2 234.9l1 .7M101.8 234.7l1.1 1M101.8 235.9l.2 .2M102 236.1l.1-.3-1.6 .4v.3l-.5 .1M102.2 235.6l-1.8 .5M102.2 235.6l-.1 .3 .8-.2M102.8 235.8l-.8 .3M102.8 235.8h.1M102.9 235.7l.1-1.3-2.8 .8-.1 1.2h.3M103.1 234.2l.1 .2M103.1 234.2h.1"/>
<path d="M103.1 234.2l-4.4 1.3-.1 .3h.3l.1-.3 .9-.2M103.1 234.7l.8 .6M103.1 234.2l-62.3-49.3 62.4 49.3M103.2 234.4l-.1 1.1 .8-.2M103.2 234.4h.1M103.2 234.5h.1M103.9 235.3v.1M104.8 233.9l-62.5-49.5 62.5 49.5M104.8 233.9h.1M104.8 234l-.1 1.1-.8 .2M104.8 233.7v.3M104.8 233.7h.1"/>
<path d="M104.9 233.7v1.6l-2 .5M104.9 233.7h-.1"/>
</g>
<!-- layer: TOS_M1 -->
<g fill="none" stroke="#000" stroke-width=".21">
<path d="M94.5 58.9l-19.3 14M55.3 74.9l-1.8 4.9 6.9-2.3M63.8 69l-7.6 6.3M67.2 70.8l-7.6 6.3M114.5 60.5l12.7-7-.3-.5 4.1-.3-2.4 3.3-.3-.5-12.7 7zM71.2 138.7h6.7l-2.3 3.8M72.2 149l-22 9.2M115.4 147.2h3.5v3.7h2.9l-4.6 4.8-4.6-4.8h2.8zM26.9 199.5l50.6 40.1M35.7 199.1l48.7 38.6M45.5 192.6l-21.3 5.9M46.7 194.2l-12.7 3.6"/>
<path d="M98.7 235.5l-20.6 5.8"/>
</g>
<g fill="#000" stroke="#000" stroke-width=".21">
<path d="M122.6 56h4.8l-8.1 4.5zM128.3 55.5h.7l-.4 .5zM126.9 53l4.1-.3-.2 .3zM54.5 77.1h5.1l.8 .4zM55.3 74.9l.9 .4h-1.1zM61.6 70.8l2.2-1.8 3.4 1.8zM71.2 138.7h6.7zM68.5 141.9h6.4l-1.5 .6zM74.9 141.9h1.1l-.4 .6z"/>
<path d="M114.5 60.5h4.8l3.3-4.5zM114.5 60.5h4.8l-3.7 2z"/>
<path d="M123.5 55.5l3.9 .5 .9-.5zM122.6 56l.9-.5 3.9 .5z"/>
<path d="M127.2 53.5l1.8 2 1.4-2zM123.5 55.5l3.7-2 1.8 2z"/>
<path d="M126.9 53l3.5 .5 .4-.5zM126.9 53l3.5 .5h-3.2z"/>
<path d="M54.5 77.1l-.2 .4h6.1zM54.3 77.5h6.1l-6.9 2.3z"/>
<path d="M55.1 75.3l4.5 1.8 2.1-1.8zM55.1 75.3l4.5 1.8h-5.1z"/>
<path d="M61.6 70.8l.1 4.5 5.5-4.5zM56.2 75.3l5.4-4.5 .1 4.5z"/>
<path d="M72 139.4l4.4 1.7 1.1-1.7zM67.7 141.1l4.3-1.7 4.4 1.7z"/>
<path d="M71.2 138.7l6.3 .7 .4-.7zM71.2 138.7l6.3 .7h-5.5z"/>
<path d="M68.5 141.9l.7 .6h4.2zM69.2 142.5h4.2l-2.8 1.1z"/>
<path d="M67.7 141.1l8.3 .8 .4-.8zM67.7 141.1l8.3 .8h-7.5z"/>
</g>
<!-- layer: 0 -->
<g fill="none" stroke="#000" stroke-width=".21">
<path d="M27.9 38.2h28.7l19.8 16.8M75.1 53.4l1.3 1.6-1.8-1.1M168.2 55.2l-1.2 1.8 1.7-1.2M195.8 50.7h-22.6l-6.2 6.3M12.4 66h28.9l12.1 9.6M52 74l1.4 1.6-1.9-1M151.7 72.8l6.8 8.1h9.8M153.3 74.2l-1.6-1.4 1.1 1.8M160 66.5l6.8 8.1h22.5M161.7 67.9l-1.7-1.4 1.1 1.9M25.3 198.2l1.6 1.3M27.1 199.3l-1.8-1.1 1.4 1.6"/>
<path d="M34.1 197.8l1.6 1.3M35.9 198.8l-1.8-1 1.4 1.5M77.5 239.6l1.6 1.4M77.8 239.4l1.3 1.6-1.8-1.1M84.4 237.7l1.6 1.3M84.7 237.4l1.3 1.6-1.8-1"/>
</g>
<!-- layer: TOS_K1 -->
<g fill="none" stroke="#000" stroke-width=".21">
<path d="M104.8 131.9v17.1a.8 .8 0 0 0 .9 .4h9.7M111.7 133.9h11v10.2h-4.3v2.2h-2.5v-2.2h-4.2zM111.7 134.3h.1M111.7 135.7h10.9M122.6 133.9v10.2M122.6 134.3h.1M128.8 131.1h-23.3a.74 .74 0 0 0-.7 .8M128.8 131.1a.74 .74 0 0 1 .7 .8M129.5 131.9v17.1a.8 .8 0 0 1-.9 .4h-9.7M111.7 141.6h.1M111.7 141.9h.1M111.7 141.7h.3"/>
<path d="M111.7 142.7h10.9M112 142.1h10.2M112 142.3v-6.2h10.2v6.2M112 141.6h10.2M122.2 141.7h.4M122.6 141.6h.1M122.6 141.9h.1"/>
<circle cx="109.1" cy="136.2" r="1.46"/>
<circle cx="109.1" cy="136.2" r="1.08"/>
<circle cx="125.2" cy="136.2" r="1.46"/>
<circle cx="125.2" cy="136.2" r="1.08"/>
</g>
<text font-size="9.1" x="137.9" y="286.2">H453U10004</text>
<g font-size="6.1">
<text x="126.5" y="258.3">18</text>
<text x="133.8" y="258.3">02</text>
<text x="141.1" y="258.3">19</text>
<text x="127" y="274.4">ライン枠ストライク受け取付要領</text>
<text x="93.7" y="287.5">TJ-0790 新規出図</text>
</g>
<g font-size="4.5">
<text x="82.7" y="5.1">番号</text>
<text x="101.2" y="5.1">部品名</text>
<text x="125.2" y="5.1">枠区分</text>
<text x="142.1" y="5.1">員数</text>
<text x="157.3" y="5.1">基本寸法</text>
<text x="180.2" y="5.1">切断寸法</text>
<text x="85.5" y="10.3">1</text>
<text x="101.2" y="10.3">ストライク</text>
<text x="124.8" y="10.3">縦枠セット</text>
<text x="144.9" y="10.3">1</text>
<text x="163.6" y="10.3">-</text>
<text x="186.5" y="10.3">-</text>
<text x="127" y="268.2">H453 18ラフィス 標準ドア</text>
<text x="72.5" y="288">18</text>
<text x="79.6" y="288">03</text>
<text x="86.6" y="288">09</text>
</g>
<g font-size="3.8">
<text x="17.9" y="21.4">（1）表面プレートと受けボックスで形材表面をはさみ込むようにスライドする。</text>
<text x="27.8" y="32.3">①ストライク受け</text>
<text x="37.7" y="37">（MEA714）</text>
<text x="175.7" y="49.3">表面プレート</text>
<text x="12.2" y="64.8">ストライク側縦枠</text>
<text x="94.5" y="66.9">形材表面を挟み込む</text>
<text x="87.1" y="73.5">下側</text>
<text x="169.2" y="73.3">受けボックス</text>
<text x="160.9" y="79.7">台座</text>
<text x="42.4" y="103">上側</text>
<text x="21.7" y="117">（2）枠下側方向にスライドさせてねじを締めて固定する。</text>
<text x="132.3" y="141.1">※受けボックスは矢印方向に</text>
<text x="136.1" y="145.9">寄せること。</text>
<text x="81.2" y="150.5">下側</text>
<text x="40" y="168.4">上側</text>
<text x="22.5" y="176.7">（3）金具位置の確認をする。</text>
<text x="34.5" y="204" transform="rotate(38 34.5 204)">枠下端～ストライク受中心 ：A</text>
<text x="36.8" y="198.3" transform="rotate(38 36.8 198.3)">枠下端～金具下端：A-33.9＝908.6 ±1</text>
<text x="127.5" y="242.3">注）1.ねじ締めは手締めで行うこと。</text>
<text x="153.2" y="257">黒石</text>
<text x="139.6" y="293.5">承認日：2018/03/09</text>
</g>
<g font-size="2.6">
<text x="169.6" y="256.6">鈴木荘右</text>
<text x="187.2" y="256.6">井上裕貴</text>
</g>
</svg>
